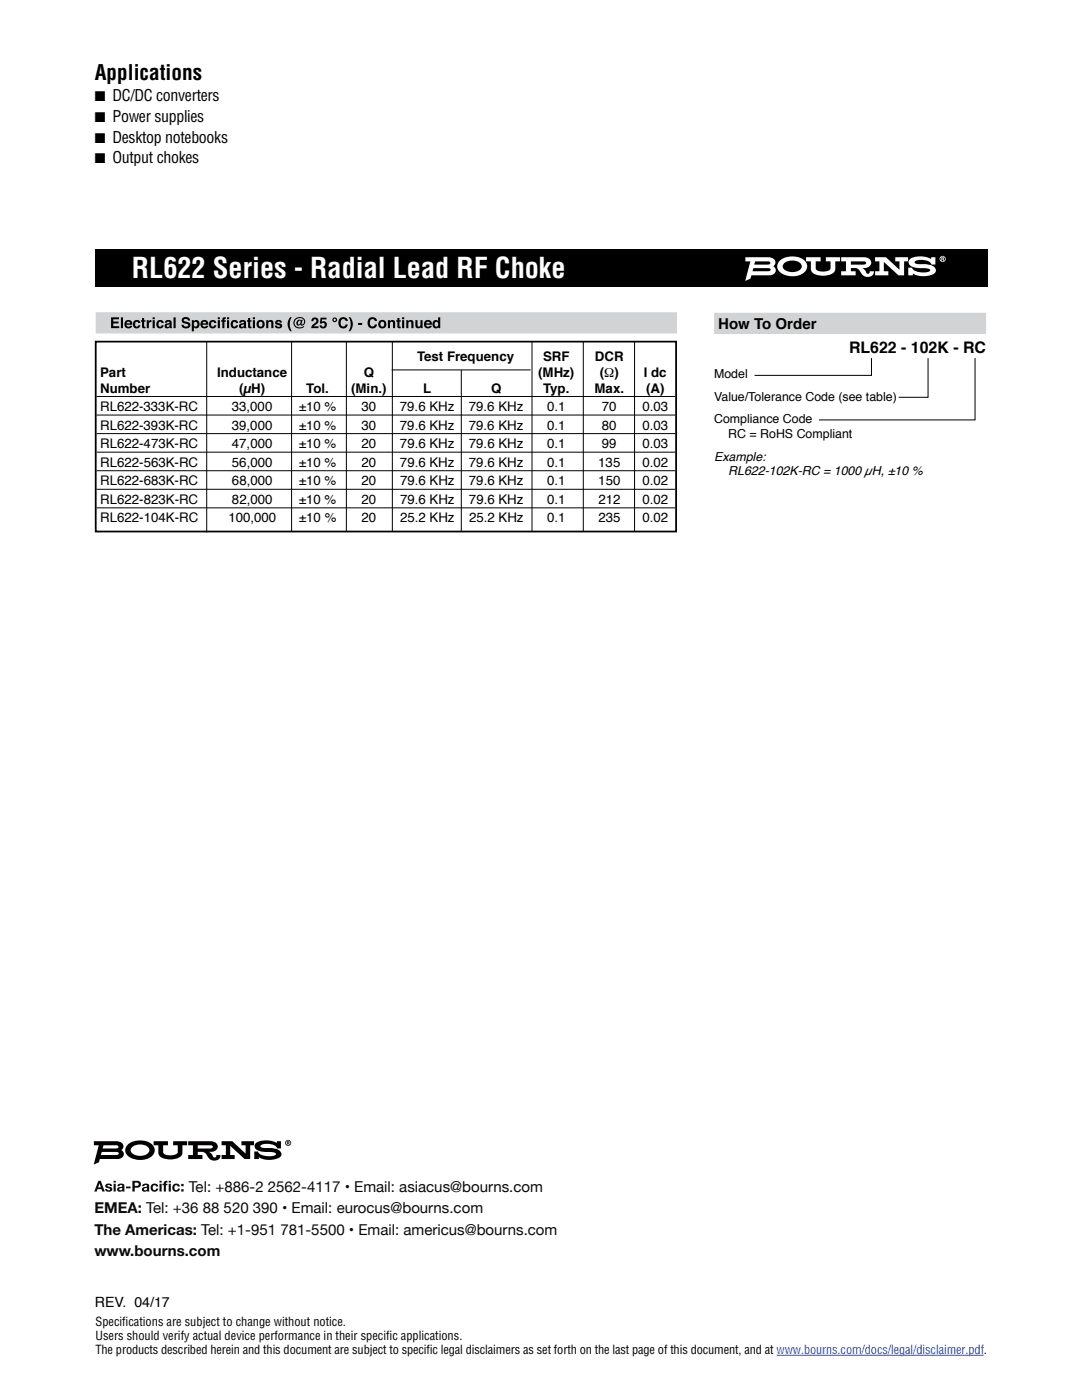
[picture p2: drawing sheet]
<svg xmlns="http://www.w3.org/2000/svg" width="216mm" height="279mm" viewBox="0 0 216 279" stroke-linecap="round" stroke-linejoin="round" font-family="sans-serif">
<path d="M142.5 64.5h54.3" fill="none" stroke="#d1d3d4" stroke-width="4.2" stroke-linecap="butt"/>
<path d="M173.9 71.5v3.4h-23.3M185.2 71.5v7.8h-5.9M194.6 71.5v12.3h-31.2" fill="none" stroke="#000" stroke-width=".2"/>
<path d="M18.9 49.7h178.1v7.5h-178.1z" fill="#000"/>
<g fill="#fff">
<path d="M160.8 51.3h2.9v.9h-.9v1.3a1.6 1.6 0 0 0 1.8 .7 1.05 1.05 0 0 0 1.1-.7v-1.3h-.9v-.9h2.8v.9h-.9v1.5a2.12 2.12 0 0 1-2.4 1.3 2.93 2.93 0 0 1-2.4-.9l-.1-1.9h-1z"/>
<path d="M174.6 51.3h2.2l2.7 2.5v-1.6h-.9v-.9h2.6v.9h-.8v2.7h-1.1l-2.9-2.6v1.8h.9v.8h-2.7v-.8h.9v-1.9h-.9z"/>
<path d="M181.7 51.6a4.6 4.6 0 0 1 4.1 .1v-.4h.8v1.5h-.8a2.22 2.22 0 0 0-2.7-.9l-.6 .3v.2l.5 .3h1.1a2.7 2.7 0 0 1 2.6 1 .91 .91 0 0 1-.8 1.2 4.4 4.4 0 0 1-3.8-.3v.3h-.9v-1.5h.8a2.19 2.19 0 0 0 2.3 1l1.1-.2 .2-.3a2.64 2.64 0 0 0-2.2-.4 2.56 2.56 0 0 1-2-.7l-.1-.5 .1-.4z"/>
<path d="M188 51.5v.1h.2v-.1zM187.8 51.4h.5l-.1 .3 .2 .3h-.2l-.1-.2-.1 .2h-.2zM187.6 51.7a.5 .5 0 0 0 1 0 .5 .5 0 0 0-1 0zM187.5 51.7a.61 .61 0 0 1 1.2 0 .61 .61 0 0 1-1.2 0z"/>
<path d="M150.3 53.5h3l.3 .1 .2 .2-.2 .3h-.4h-3.1zM150.7 52.2h2.6l.4 .2-.2 .3-.4 .1h-2.6zM148.7 51.3v.9h1l-1 3.9 1-.5 .2-.7h3.6a.99 .99 0 0 0 1.2-.5 .99 .99 0 0 0-.4-1.3 .94 .94 0 0 0 .4-1 .94 .94 0 0 0-.9-.7z"/>
<path d="M156.5 52.5a2.61 2.61 0 0 1 3.4 .3 1.11 1.11 0 0 1-1.2 1.4 2.01 2.01 0 0 1-2.5-1zM155.7 51.9a1.59 1.59 0 0 0-.6 1.6 1.59 1.59 0 0 0 1.2 1.2 3.9 3.9 0 0 0 4.5-.7 1.73 1.73 0 0 0-1.3-2.6 4.3 4.3 0 0 0-3.8 .5z"/>
<path d="M169.8 52.2h2.6l.4 .2-.2 .3-.4 .1h-2.4zM167.8 51.3v.9h1v1.9h-1v.8h2.9v-.8h-.9v-.6a1.57 1.57 0 0 1 2 1 1.43 1.43 0 0 0 1.3 .8 1.43 1.43 0 0 0 1.3-.8v-.4h-.8l-.1 .3-.3 .3a.6 .6 0 0 1-.5-.7l-.6-.5a1.28 1.28 0 0 0 1.7-1.4 1.4 1.4 0 0 0-1.4-.8z"/>
</g>
<path d="M19.1 64.4h116" fill="none" stroke="#d1d3d4" stroke-width="4.2" stroke-linecap="butt"/>
<path d="M86.8 64.4a.42 .42 0 0 0 0 .6 .42 .42 0 0 0 .6-.1 .41 .41 0 0 0 0-.5 .41 .41 0 0 0-.6 0zM86.5 64.1l.5-.2 .4 .2v-.8h.4v2.2h-.4v-.2a.69 .69 0 0 1-.9 .1 .69 .69 0 0 1-.2-.9zM85.1 64.3l-.1 .2h.8l-.3-.3zM84.8 64.1a.81 .81 0 0 1 1-.2 .81 .81 0 0 1 .4 .9h-1.2a.39 .39 0 0 0 .3 .4 .39 .39 0 0 0 .4-.2h.5a.84 .84 0 0 1-1.3 .4 .84 .84 0 0 1-.1-1.3zM82.9 63.9h.4v1.1l.3 .2 .3-.3v-1h.4v1.6h-.4v-.2a.57 .57 0 0 1-.7 .2 .57 .57 0 0 1-.3-.6zM81.1 63.9h.4v.2a.56 .56 0 0 1 .6-.2 .56 .56 0 0 1 .4 .5v1.1h-.4v-1.1l-.3-.2-.3 .3v1h-.4zM80.2 63.9h.5v1.6h-.5zM80.2 63.3h.5v.4h-.5zM79.3 63.5h.4v.4h.3v.3h-.3v.9l.3 .1v.3h-.5l-.2-.2v-1.1h-.2v-.3h.2zM77.4 63.9h.4v.2a.56 .56 0 0 1 .6-.2 .56 .56 0 0 1 .4 .5v1.1h-.4v-1.1l-.3-.2-.3 .3v1h-.4zM76 64.3a.44 .44 0 0 0-.1 .7 .44 .44 0 0 0 .7-.1v-.6l-.3-.1zM75.4 64.7a.85 .85 0 0 1 1.7 0 .85 .85 0 0 1-1.7 0zM73.6 63.6a.94 .94 0 0 1 1.6 .5h-.4a.53 .53 0 0 0-.7-.4 .53 .53 0 0 0-.3 .7 .52 .52 0 0 0 .3 .7 .52 .52 0 0 0 .7-.3h.4a1 1 0 0 1-1.3 .7 1 1 0 0 1-.5-1.4zM71.4 64.5h.9v.4h-.9zM69.6 63.3h.3a2.16 2.16 0 0 1 0 2.8h-.3a2.68 2.68 0 0 0 0-2.8zM67.8 63.6a.94 .94 0 0 1 1.6 .5h-.4a.53 .53 0 0 0-.7-.4 .53 .53 0 0 0-.3 .7 .52 .52 0 0 0 .3 .7 .52 .52 0 0 0 .7-.3h.4a1 1 0 0 1-1.3 .7 1 1 0 0 1-.6-1.4zM66.6 63.8a.24 .24 0 0 0 .4 0 .24 .24 0 0 0-.4 0zM66.3 63.8a.5 .5 0 0 1 1 0 .5 .5 0 0 1-1 0zM64 63.4h1.1v.4h-.8l-.1 .4a.73 .73 0 0 1 1 .5 .73 .73 0 0 1-.6 .9 .73 .73 0 0 1-.8-.7h.4a.35 .35 0 0 0 .5 .2 .35 .35 0 0 0 .1-.5 .35 .35 0 0 0-.5-.1l-.5 .1zM62.4 63.5a.76 .76 0 0 1 1.1 .3 .76 .76 0 0 1-.6 1l-.3 .3h1v.4h-1.5a2.05 2.05 0 0 1 1-1.3 .31 .31 0 0 0-.2-.5 .31 .31 0 0 0-.4 .4h-.4zM59.7 64l-.2 .4v.3a.41 .41 0 0 0 .4-.2 .41 .41 0 0 0-.1-.5zM58.9 63.6a1.07 1.07 0 0 1 1.4-.3 1.07 1.07 0 0 1 .4 1.5 .38 .38 0 0 1-.4 .2 .38 .38 0 0 1-.3-.3 .47 .47 0 0 1-.7 .2 .47 .47 0 0 1-.1-.7 .46 .46 0 0 1 .4-.4 .46 .46 0 0 1 .5 .2v-.2h.3l-.2 .9a.58 .58 0 0 0 .6-.6 .58 .58 0 0 0-.6-.6 1 1 0 0 0-1.4 1.1 1 1 0 0 0 1.6 .6l.2-.1 .1 .1a1.22 1.22 0 0 1-1.7 .1 1.22 1.22 0 0 1-.1-1.7zM57.9 63.3h.3l-.1 .2a2.66 2.66 0 0 0 .1 2.6 .78 .78 0 0 1-.7-.8 2.15 2.15 0 0 1 .4-2zM55.1 64a.74 .74 0 0 1 1.2 .4h-.5a.26 .26 0 0 0-.2-.2 .26 .26 0 0 0-.3 .2h.1a.72 .72 0 0 1 .8 .9 .8 .8 0 0 1-1.4-.3h.5a.31 .31 0 0 0 .3 .2 .31 .31 0 0 0 .3-.2h-.1a.75 .75 0 0 1-.9-.8zM53.1 63.9h.4v.2a.56 .56 0 0 1 .7-.2 .56 .56 0 0 1 .4 .5v1.1h-.5v-1.1l-.2-.2-.4 .3v1h-.4zM51.7 64.3a.44 .44 0 0 0 0 .7 .44 .44 0 0 0 .7-.1l-.1-.6-.3-.1zM51.1 64.7a.85 .85 0 0 1 1.7 0 .85 .85 0 0 1-1.7 0zM50.5 63.9h.4v1.6h-.4zM50.5 63.3h.4v.4h-.4zM49.5 63.5h.4v.4h.3v.3h-.3v.9l.3 .1v.3h-.5l-.2-.2v-1.1h-.2v-.3h.2zM48.1 64.9v.2a.3 .3 0 0 0 .4 .1 .3 .3 0 0 0 .1-.4zM47.8 64.1a.74 .74 0 0 1 1.3 .3l.1 1.1h-.5v-.2a.55 .55 0 0 1-.7 .2 .55 .55 0 0 1-.3-.7 .55 .55 0 0 1 .7-.3l.3-.1a.26 .26 0 0 0-.3-.2 .26 .26 0 0 0-.3 .2h-.4zM46.2 64.1a.74 .74 0 0 1 .8-.2 .74 .74 0 0 1 .5 .6l-.4-.1a.38 .38 0 0 0-.6-.1 .38 .38 0 0 0 0 .6l.3 .3 .3-.3h.4a.79 .79 0 0 1-1.1 .6 .79 .79 0 0 1-.3-1.2zM45.3 63.9h.4v1.6h-.4zM45.3 63.3h.4v.4h-.4zM44.5 63.4l.5-.1v.4l-.2 .1v.1h.3v.3h-.3v1.3h-.4v-1.3h-.3v-.3h.3zM43.5 63.9h.4v1.6h-.4zM43.5 63.3h.4v.4h-.4zM41.9 64.1a.74 .74 0 0 1 .8-.2 .74 .74 0 0 1 .5 .6l-.5-.1a.38 .38 0 0 0-.5-.1 .38 .38 0 0 0-.1 .6l.4 .3 .2-.3h.5a.79 .79 0 0 1-1.1 .6 .79 .79 0 0 1-.3-1.2zM40.5 64.3l-.1 .2h.7l-.2-.3zM40.2 64.1a.81 .81 0 0 1 1-.2 .81 .81 0 0 1 .4 .9h-1.2a.39 .39 0 0 0 .3 .4 .39 .39 0 0 0 .4-.2h.5a.84 .84 0 0 1-1.3 .4 .84 .84 0 0 1-.1-1.3zM38.8 64.3a.45 .45 0 0 0-.2 .6 .45 .45 0 0 0 .7 .2v-.7zM38.3 63.9h.4v.2a.69 .69 0 0 1 .9-.1 .69 .69 0 0 1 .2 .9 .62 .62 0 0 1-.4 .6 .62 .62 0 0 1-.7-.2v.8h-.4zM36.5 63.5a.91 .91 0 0 1 1.4 .5h-.4a.38 .38 0 0 0-.4-.4 .38 .38 0 0 0-.3 .5 1.11 1.11 0 0 1 1.2 .8 .92 .92 0 0 1-.9 .6 .92 .92 0 0 1-.9-.7h.4a.46 .46 0 0 0 .5 .4 .46 .46 0 0 0 .4-.4l-.1-.1a.9 .9 0 0 1-1.1-.9zM34.6 63.3h.4v2.2h-.4zM33.3 64.9v.2a.3 .3 0 0 0 .4 .1 .3 .3 0 0 0 .1-.4zM33 64.1a.74 .74 0 0 1 1.3 .3v1.1h-.4v-.2a.55 .55 0 0 1-.8 .2 .55 .55 0 0 1-.2-.7 .55 .55 0 0 1 .7-.3l.2-.1a.26 .26 0 0 0-.2-.2 .26 .26 0 0 0-.3 .2h-.4zM31.4 64.1a.74 .74 0 0 1 .7-.2 .74 .74 0 0 1 .6 .6l-.5-.1a.38 .38 0 0 0-.5-.1 .38 .38 0 0 0-.1 .6l.4 .3 .2-.3h.5a.79 .79 0 0 1-1.1 .6 .79 .79 0 0 1-.3-1.2zM30.5 63.9h.4v1.6h-.4zM30.5 63.3h.4v.4h-.4zM29.3 63.9h.4v.3l.1-.2 .4-.1v.4a.42 .42 0 0 0-.5 .4v.8h-.4zM28.3 63.5h.5v.4h.2v.3h-.2v.9l.2 .1v.3h-.4l-.2-.2-.1-1.1h-.2v-.3h.2zM26.7 64.1a.74 .74 0 0 1 .8-.2 .74 .74 0 0 1 .5 .6l-.4-.1a.38 .38 0 0 0-.6-.1 .38 .38 0 0 0 0 .6l.3 .3 .3-.3h.4a.79 .79 0 0 1-1.1 .6 .79 .79 0 0 1-.3-1.2zM25.4 64.3l-.1 .2h.7l-.2-.3zM25 64.1a.81 .81 0 0 1 1-.2 .81 .81 0 0 1 .4 .9h-1.2a.39 .39 0 0 0 .3 .4 .39 .39 0 0 0 .5-.2h.4a.84 .84 0 0 1-1.3 .4 .84 .84 0 0 1-.1-1.3zM24.1 63.3h.4v2.2h-.4zM22.2 63.3h1.5v.4h-1.1v.5h1.1v.3h-1.1v.6h1.2v.4h-1.6z" fill="#000"/>
<g fill="none" stroke="#000" stroke-width=".2">
<path d="M19.3 79.1h115.4M41.2 68.2v38.1M58.2 68.2v37.8M69.1 68.2v37.8M78.1 73.8h27.8M78.3 68.2v37.8M92 73.8v32.2M106.2 68.2v37.8M116.4 68.2v37.8M126.6 68.2v37.8M19.3 82.8h115.4M19.3 86.5h115.4"/>
<path d="M19.3 90.2h115.4M19.3 93.9h115.4M19.3 97.6h115.4M19.3 101.4h115.4"/>
</g>
<path d="M19.1 68.2h115.8v37.9h-115.8z" fill="none" stroke="#000" stroke-width=".35"/>
<path d="M155 270.5h41.3" fill="none" stroke="#0039ff" stroke-width=".2"/>
<path d="M36.2 237.3h.4v.5h-.4zM36.2 236.3h.4v.4h-.4zM34.6 236.4a.76 .76 0 0 1 .7-.2 .76 .76 0 0 1 .6 .6h-.4a.42 .42 0 0 0-.7-.1 .42 .42 0 0 0 .1 .7 .33 .33 0 0 0 .3 .1 .33 .33 0 0 0 .3-.3h.4a.8 .8 0 0 1-1.2 .5 .8 .8 0 0 1-.1-1.3zM33.7 236.2h.4v1.6h-.4zM33.7 235.7h.4v.3h-.4zM32.8 235.8l.6-.1v.3l-.3 .1v.1h.3v.3h-.3v1.3h-.4v-1.3h-.3v-.3h.3zM31.8 236.2h.5v1.6h-.5zM31.8 235.7h.5v.3h-.5zM30.3 236.4a.76 .76 0 0 1 .7-.2 .76 .76 0 0 1 .6 .6h-.5a.42 .42 0 0 0-.6-.1 .42 .42 0 0 0 0 .7 .33 .33 0 0 0 .4 .1 .33 .33 0 0 0 .3-.3h.4a.8 .8 0 0 1-1.2 .5 .8 .8 0 0 1-.1-1.3zM28.8 237.2h.1a.25 .25 0 0 1 .4-.1 .25 .25 0 0 1-.1 .4h-.4zM28.5 236.4l-.1 .3h.4l.2-.2a.25 .25 0 0 1 .3 0 .25 .25 0 0 1 0 .4 .25 .25 0 0 1-.4 0 .53 .53 0 0 0-.6 .7 .53 .53 0 0 0 .9 .1l.2-.1v.2h.4v-1.2a.78 .78 0 0 0-1.3-.2zM26.9 236v.7h.4a.33 .33 0 0 0 .4-.4 .33 .33 0 0 0-.4-.3zM26.4 235.7h1a.69 .69 0 0 1 .7 .6 .69 .69 0 0 1-.7 .7h-.5v.8h-.5zM25.1 236.8h1v.4h-1zM23.8 237.2h.1a.25 .25 0 0 1 .5-.1 .25 .25 0 0 1-.2 .4h-.3zM23.6 236.4l-.2 .3h.4l.2-.2a.25 .25 0 0 1 .3 0 .25 .25 0 0 1 0 .4 .25 .25 0 0 1-.3 0 .53 .53 0 0 0-.6 .7 .53 .53 0 0 0 .9 .1l.1-.1v.2h.5l-.1-1.2a.78 .78 0 0 0-1.2-.2zM22.7 236.2h.4v1.6h-.4zM22.7 235.7h.4v.3h-.4zM21.1 236.4l.5-.2a.64 .64 0 0 1 .8 .5h-.4l-.4-.2-.1 .1v.1a.76 .76 0 0 1 .8 .9l-.5 .2a.68 .68 0 0 1-.8-.5h.4a.29 .29 0 0 0 .3 .3 .29 .29 0 0 0 .3-.3l-.6-.2a.42 .42 0 0 1-.4-.3 .42 .42 0 0 1 .1-.4zM19.9 236.2l-.3 .8h.5zM19.6 235.7h.5l.8 2.1h-.5l-.1-.5h-.8l-.2 .5h-.5z" fill="#0b0b0a"/>
<g fill="#020000">
<path d="M30.7 227.8h2.8v.8h-.9v1.3a1.57 1.57 0 0 0 1.8 .7 1.03 1.03 0 0 0 1.1-.7v-1.3h-1v-.8h2.8v.8h-.9v1.5a2.09 2.09 0 0 1-2.4 1.3 2.88 2.88 0 0 1-2.3-.9l-.1-1.9h-.9z"/>
<path d="M44.2 227.8h2.2l2.6 2.4v-1.6h-.8v-.8h2.5v.8h-.8v2.7h-1.1l-2.9-2.6v1.8h.9v.8h-2.6v-.8h.9v-1.9h-.9z"/>
<path d="M51.2 228a4.5 4.5 0 0 1 4 .1v-.3h.9v1.4h-.8a2.19 2.19 0 0 0-2.7-.9l-.6 .3v.2l.5 .3h1a2.65 2.65 0 0 1 2.6 .9 .9 .9 0 0 1-.8 1.2 4.3 4.3 0 0 1-3.7-.3v.4h-.9v-1.5h.8a2.15 2.15 0 0 0 2.2 1l1.1-.2 .3-.3a2.6 2.6 0 0 0-2.2-.4 2.52 2.52 0 0 1-2-.7l-.1-.5 .1-.4z"/>
<path d="M57.4 227.9v.1h.2v-.1zM57.2 227.8h.5l-.1 .3 .2 .3h-.2l-.1-.2-.1 .2h-.2zM57 228.1a.5 .5 0 0 0 1 0 .5 .5 0 0 0-1 0zM56.9 228.1a.6 .6 0 0 1 1.2 0 .6 .6 0 0 1-1.2 0z"/>
<path d="M20.3 229.9h3h.2l.2 .3-.2 .3h-.4h-3zM20.7 228.6h2.5l.4 .2-.1 .3-.4 .1h-2.6zM18.7 227.8v.8h1l-1 3.8 1-.4 .2-.7h3.6a.98 .98 0 0 0 1.1-.6 .98 .98 0 0 0-.4-1.2 .92 .92 0 0 0 .4-1 .92 .92 0 0 0-.9-.7z"/>
<path d="M26.4 228.9a2.57 2.57 0 0 1 3.3 .3 1.09 1.09 0 0 1-1.1 1.4 1.98 1.98 0 0 1-2.5-1zM25.6 228.3a1.57 1.57 0 0 0-.6 1.6 1.57 1.57 0 0 0 1.1 1.2 3.8 3.8 0 0 0 4.5-.7 1.71 1.71 0 0 0-1.3-2.6 4.2 4.2 0 0 0-3.7 .5z"/>
<path d="M39.5 228.6h2.5l.5 .2-.2 .3-.4 .1h-2.4zM37.6 227.8v.8h.9v1.9h-.9v.8h2.8v-.8h-.9v-.6a1.54 1.54 0 0 1 2 .9 1.41 1.41 0 0 0 1.2 .8 1.41 1.41 0 0 0 1.3-.7v-.4h-.8l-.1 .3-.3 .2a.59 .59 0 0 1-.5-.6l-.6-.5a1.26 1.26 0 0 0 1.7-1.4 1.37 1.37 0 0 0-1.4-.7z"/>
</g>
<text font-size="5.6" fill="#fff" x="26.3" y="55.5">RL622 Series - Radial Lead RF Choke</text>
<text font-size="4.2" x="18.9" y="16">Applications</text>
<text font-size="3.2" x="169.4" y="70.4">RL622 - 102K - RC</text>
<text font-size="3" x="143.3" y="65.6">How To Order</text>
<g font-size="3" fill="#0b0b0a">
<text x="37.6" y="237.8">Tel: +886-2 2562-4117 • Email: asiacus@bourns.com</text>
<text x="18.8" y="242.1">EMEA: Tel: +36 88 520 390 • Email: eurocus@bourns.com</text>
<text x="18.8" y="246.4">The Americas: Tel: +1-951 781-5500 • Email: americus@bourns.com</text>
<text x="18.8" y="250.7">www.bourns.com</text>
</g>
<g font-size="2.8">
<text x="18.9" y="20.1">■ DC/DC converters</text>
<text x="18.9" y="24.3">■ Power supplies</text>
<text x="18.9" y="28.5">■ Desktop notebooks</text>
<text x="18.9" y="32.6">■ Output chokes</text>
<text x="18.9" y="260.8">REV. 04/17</text>
</g>
<g font-size="2.6">
<text x="83.2" y="72">Test Frequency</text>
<text x="108.4" y="72">SRF</text>
<text x="118.7" y="72">DCR</text>
<text x="20" y="75.2">Part</text>
<text x="43.3" y="75.2">Inductance</text>
<text x="72.6" y="75.2">Q</text>
<text x="107.4" y="75.2">(MHz)</text>
<text x="119.7" y="75.2">(Ω)</text>
<text x="128.5" y="75.2">I dc</text>
<text x="20" y="82">RL622-333K-RC</text>
<text x="20" y="78.3">Number</text>
<text x="46.3" y="82">33,000</text>
<text x="47.7" y="78.3">(μH)</text>
<text x="59.6" y="82">±10 %</text>
<text x="61.1" y="78.3">Tol.</text>
<text x="70.1" y="78.3">(Min.)</text>
<text x="72.1" y="82">30</text>
<text x="79.8" y="82">79.6 KHz</text>
<text x="84.5" y="78.3">L</text>
<text x="93.6" y="82">79.6 KHz</text>
<text x="98" y="78.3">Q</text>
<text x="108.4" y="78.3">Typ.</text>
<text x="109.2" y="82">0.1</text>
<text x="118.6" y="78.3">Max.</text>
<text x="120.1" y="82">70</text>
<text x="128.2" y="82">0.03</text>
<text x="128.9" y="78.3">(A)</text>
<text x="20" y="85.7">RL622-393K-RC</text>
<text x="20" y="89.4">RL622-473K-RC</text>
<text x="46.3" y="85.7">39,000</text>
<text x="46.3" y="89.4">47,000</text>
<text x="59.6" y="85.7">±10 %</text>
<text x="59.6" y="89.4">±10 %</text>
<text x="72.1" y="85.7">30</text>
<text x="72.1" y="89.4">20</text>
<text x="79.8" y="85.7">79.6 KHz</text>
<text x="79.8" y="89.4">79.6 KHz</text>
<text x="93.6" y="85.7">79.6 KHz</text>
<text x="93.6" y="89.4">79.6 KHz</text>
<text x="109.2" y="85.7">0.1</text>
<text x="109.2" y="89.4">0.1</text>
<text x="120.1" y="85.7">80</text>
<text x="120.1" y="89.4">99</text>
<text x="128.2" y="85.7">0.03</text>
<text x="128.2" y="89.4">0.03</text>
<text x="20" y="93.2">RL622-563K-RC</text>
<text x="46.3" y="93.2">56,000</text>
<text x="59.6" y="93.2">±10 %</text>
<text x="72.1" y="93.2">20</text>
<text x="79.8" y="93.2">79.6 KHz</text>
<text x="93.6" y="93.2">79.6 KHz</text>
<text x="109.2" y="93.2">0.1</text>
<text x="119.4" y="93.2">135</text>
<text x="128.2" y="93.2">0.02</text>
<text x="20" y="96.9">RL622-683K-RC</text>
<text x="20" y="100.6">RL622-823K-RC</text>
<text x="46.3" y="96.9">68,000</text>
<text x="46.3" y="100.6">82,000</text>
<text x="59.6" y="96.9">±10 %</text>
<text x="59.7" y="100.6">±10 %</text>
<text x="72.1" y="96.9">20</text>
<text x="72.2" y="100.6">20</text>
<text x="79.8" y="96.9">79.6 KHz</text>
<text x="79.8" y="100.6">79.6 KHz</text>
<text x="93.6" y="96.9">79.6 KHz</text>
<text x="93.6" y="100.6">79.6 KHz</text>
<text x="109.2" y="96.9">0.1</text>
<text x="109.2" y="100.6">0.1</text>
<text x="119.4" y="96.9">150</text>
<text x="119.4" y="100.6">212</text>
<text x="128.2" y="96.9">0.02</text>
<text x="128.2" y="100.6">0.02</text>
<text x="20" y="104.3">RL622-104K-RC</text>
<text x="45.6" y="104.3">100,000</text>
<text x="59.7" y="104.3">±10 %</text>
<text x="72.2" y="104.3">20</text>
<text x="79.8" y="104.3">25.2 KHz</text>
<text x="93.6" y="104.3">25.2 KHz</text>
<text x="109.2" y="104.3">0.1</text>
<text x="119.4" y="104.3">235</text>
<text x="128.2" y="104.3">0.02</text>
</g>
<g font-size="2.5">
<text x="142.5" y="75.5">Model</text>
<text x="142.5" y="80">Value/Tolerance Code (see table)</text>
<text x="142.5" y="84.5">Compliance Code</text>
<text x="145.3" y="87.4">RC = RoHS Compliant</text>
<text x="142.5" y="91.9">Example:</text>
<text x="145.3" y="94.9">RL622-102K-RC = 1000 μH, ±10 %</text>
</g>
<g font-size="2.5" fill="#040404">
<text x="19" y="264.6">Specif</text>
<text x="19" y="267.4">Users should verify actual device performance in their specif</text>
<text x="24.4" y="264.6">ications are subject to change without notice.</text>
<text x="77.1" y="267.4">ic applications.</text>
<text x="19" y="270.2">The products described herein and this document are subject to specif</text>
<text x="85.1" y="270.2">ic legal disclaimers as set forth on the last page of this document, and at www.bourns.com/docs/legal/disclaimer.pdf.</text>
</g>
</svg>
